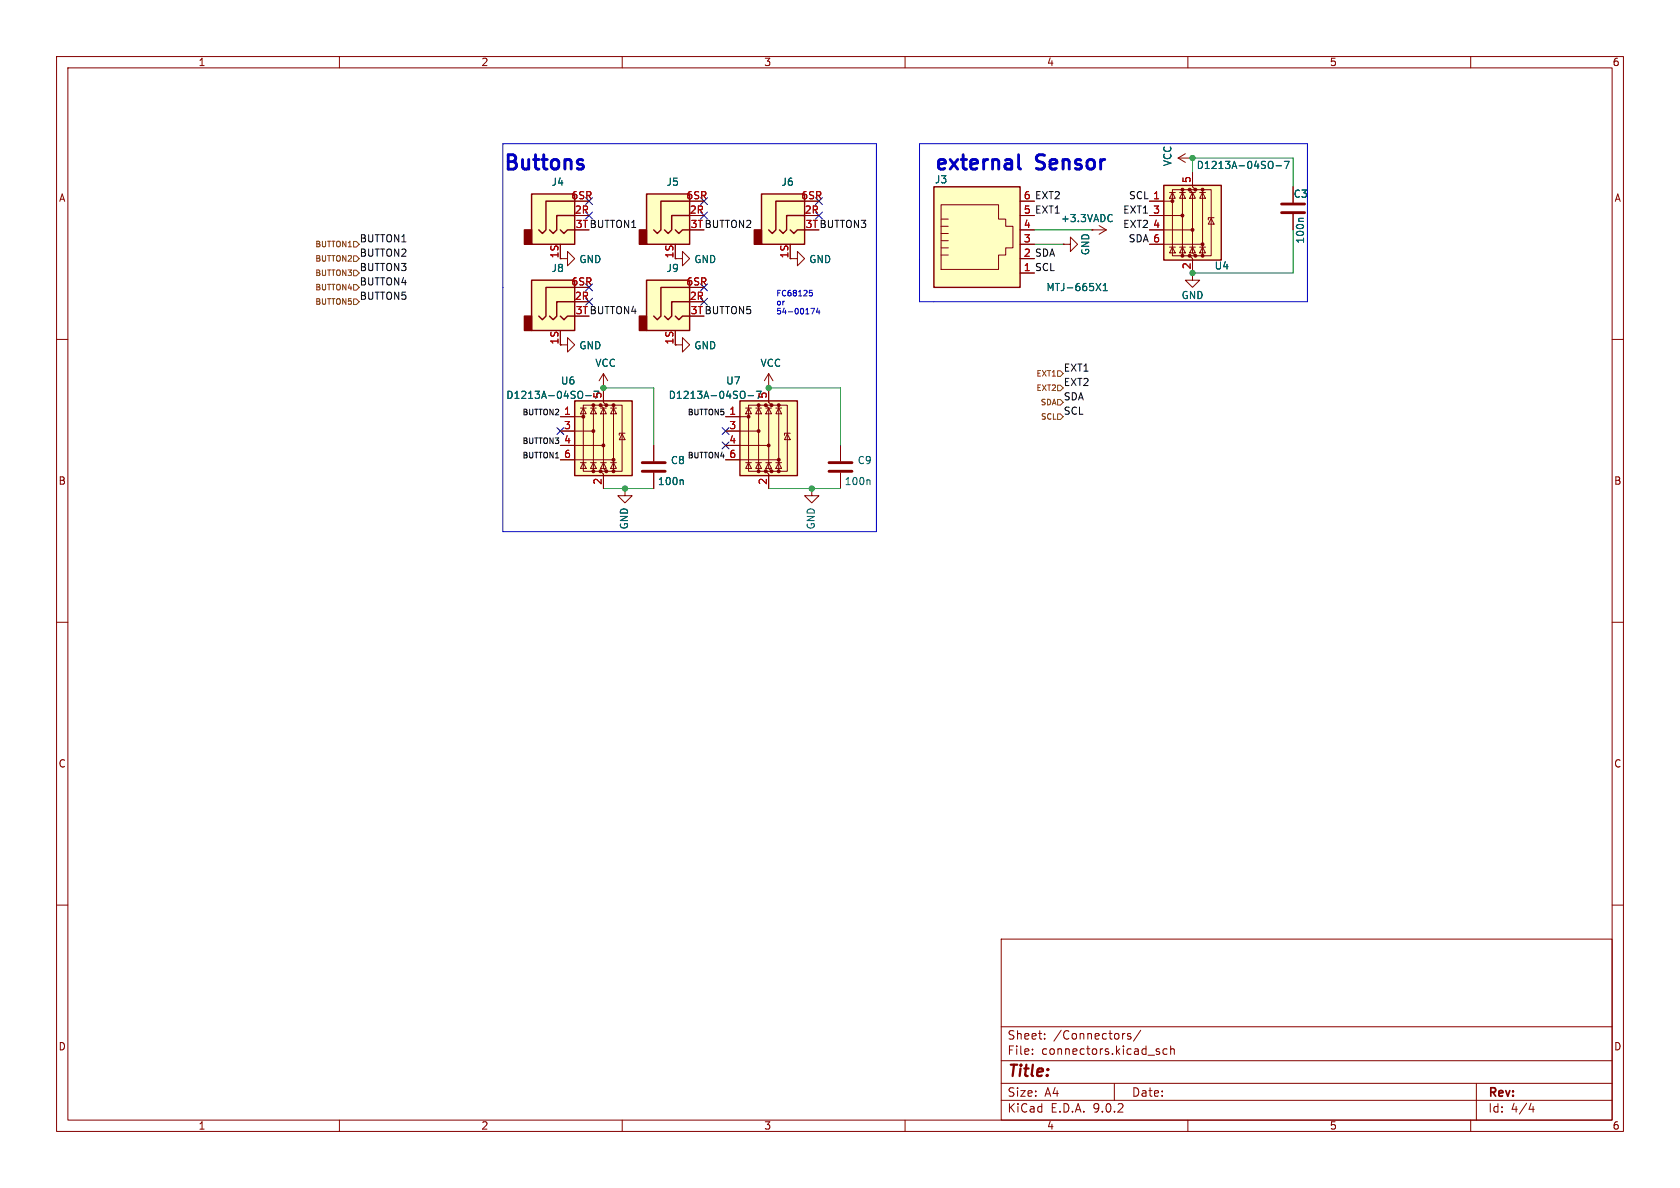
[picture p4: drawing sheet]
<svg xmlns="http://www.w3.org/2000/svg" width="297mm" height="210mm" viewBox="0 0 297 210" stroke-linecap="round" stroke-linejoin="round" font-family="sans-serif">
<g fill="none" stroke="#840000" stroke-width=".18">
<path d="M10 10h277v190h-277zM12 12h273v186h-273zM60 10v2M110 10v2M160 10v2M210 10v2M260 10v2M119.4 45.7h1.2v1.3l1.3-1.3-1.3-1.2v1.2M10 60h2M285 60h2M10 110h2M285 110h2"/>
<path d="M10 160h2M177 166h108v32h-108zM285 160h2M60 198v2M110 198v2M160 198v2M177 194.5h108M177 191.5h108M177 187.5h108M177 181.5h108M182.5 186.3v.1M182.5 185.5v.1"/>
<path d="M184.7 183.6v.1M184.7 182.8v.1M197 191.5v3M198.7 182.7h.2M199.9 182.8l-.4-.1-.2 .2 .1 .2 .5 .2v.3h-.6M201.7 182.1l-1.3 2M204.6 185.9l.4 .1v.2l-.2 .2h-.3M204.6 185.4l.4 .1M206.3 185.5l-.4-.1-.3 .3v.4l.1 .2h.6M207 185.5l.2-.1 .3 .1 .1 .9M207 184.9v1.5M210 198v2"/>
<path d="M260 198v2M261 191.5v6.5M270.7 195l-.4 1.1h.9M271 195.6v1"/>
</g>
<path d="M114.3 49.5h7.6v8.9h-7.6z" fill="#ffffc2"/>
<path d="M113 55.9h1.3v2.5h-1.3z" fill="#840000" stroke="#840000" stroke-width=".25"/>
<path d="M114.3 49.5h7.6v8.9h-7.6zM119.4 55.9l.6 .6 .6-.6h1.3M121.9 53.3h-3.2v2.6l-.6 .6-.6-.6M121.9 50.8h-5.1v5.1l-.6 .6-.6-.6" fill="none" stroke="#840000" stroke-width=".25"/>
<path d="M114.3 34.3h7.6v8.9h-7.6z" fill="#ffffc2"/>
<path d="M113 40.6h1.3v2.6h-1.3z" fill="#840000" stroke="#840000" stroke-width=".25"/>
<path d="M114.3 34.3h7.6v8.9h-7.6zM121.9 38.1h-3.2v2.5l-.6 .7-.6-.7M121.9 35.6h-5.1v5l-.6 .7-.6-.7M119.4 40.6l.6 .7 .6-.7h1.3" fill="none" stroke="#840000" stroke-width=".25"/>
<path d="M101.6 70.9h10.2v13.2h-10.2z" fill="#ffffc2"/>
<g fill="#840000" stroke="#840000" stroke-width=".18">
<circle cx="103.1" cy="73.7" r=".25"/>
<circle cx="104.9" cy="71.6" r=".25"/>
<circle cx="104.9" cy="76.2" r=".25"/>
<circle cx="104.9" cy="83.3" r=".25"/>
<circle cx="106.2" cy="71.6" r=".25"/>
<circle cx="106.2" cy="83.3" r=".25"/>
<circle cx="106.7" cy="78.7" r=".25"/>
<circle cx="107.2" cy="71.6" r=".25"/>
<circle cx="107.2" cy="83.3" r=".25"/>
<circle cx="108.5" cy="71.6" r=".25"/>
<circle cx="108.5" cy="81.3" r=".25"/>
<circle cx="108.5" cy="83.3" r=".25"/>
</g>
<g fill="none" stroke="#840000" stroke-width=".18">
<path d="M99.1 73.7h4M99.1 76.2h5.8M99.1 78.7h7.6M102.6 72.1h1M103.1 72.1l.5 1.1h-1zM104.4 72.1h1M104.9 72.1l.5 1.1h-1zM104.9 71.6h-1.8v11.7h1.8M106.2 71.6h2.3v11.7h-1.3M106.2 71.6h-1.3v11.7h1.3l.5 .5v2.6M106.2 71.6l.5 .5v10.7l.5 .5M106.2 72.1h1"/>
<path d="M106.7 72.1l.5 1.1h-1zM106.7 68.6v2.5l.5 .5M107.9 72.1h1.1M108.5 71.6h1.5v11.7h-1.5M108.5 72.1l.5 1.1h-1.1zM110 76.7l.5 1h-1zM110.5 76.6h-1v.4M99.1 81.3h9.4M102.6 81.8h1M103.1 81.8l.5 1h-1zM104.4 81.8h1M104.9 81.8l.5 1h-1z"/>
<path d="M106.2 81.8h1M106.2 83.3h1M106.7 81.8l.5 1h-1zM107.9 81.8h1.1M108.5 81.8l.5 1h-1.1z"/>
</g>
<path d="M101.6 70.9h10.2v13.2h-10.2z" fill="none" stroke="#840000" stroke-width=".25"/>
<path d="M103.5 69.9h1" fill="none" stroke="#006464" stroke-width=".18"/>
<path d="M94 34.3h7.6v8.9h-7.6z" fill="#ffffc2"/>
<path d="M92.7 40.6h1.3v2.6h-1.3z" fill="#840000" stroke="#840000" stroke-width=".25"/>
<path d="M94 34.3h7.6v8.9h-7.6zM101.6 38.1h-3.2v2.5l-.6 .7-.6-.7M101.6 35.6h-5.1v5l-.6 .7-.7-.7M99.1 40.6l.6 .7 .6-.7h1.3" fill="none" stroke="#840000" stroke-width=".25"/>
<path d="M113.5 81.8h4.1M113.5 83.3h4.1M146.6 81.8h4M146.6 83.3h4" fill="none" stroke="#840000" stroke-width=".51"/>
<path d="M106.7 68.6h.1M106.7 66l-.8 1.3M106.7 66l.7 1.3M106.7 66v2.6M115.6 78.7v2.8M119.4 61h1.2v1.2l1.3-1.2-1.3-1.3v1.3M148.6 78.7v2.8M115.6 83.6v2.8M148.6 83.6v2.8" fill="none" stroke="#840000" stroke-width=".18"/>
<path d="M120.6 84.8l.2 .2v.7M153.6 84.8l.2 .2v.7" fill="none" stroke="#006464" stroke-width=".18"/>
<path d="M130.8 70.9h10.2v13.2h-10.2z" fill="#ffffc2"/>
<g fill="#840000" stroke="#840000" stroke-width=".18">
<circle cx="132.3" cy="73.7" r=".25"/>
<circle cx="134.1" cy="71.6" r=".25"/>
<circle cx="134.1" cy="76.2" r=".25"/>
<circle cx="134.1" cy="83.3" r=".25"/>
<circle cx="135.4" cy="71.6" r=".25"/>
<circle cx="135.4" cy="83.3" r=".25"/>
<circle cx="135.9" cy="78.7" r=".25"/>
<circle cx="136.4" cy="71.6" r=".25"/>
<circle cx="136.4" cy="83.3" r=".25"/>
<circle cx="137.7" cy="71.6" r=".25"/>
<circle cx="137.7" cy="81.3" r=".25"/>
<circle cx="137.7" cy="83.3" r=".25"/>
</g>
<g fill="none" stroke="#840000" stroke-width=".18">
<path d="M128.3 73.7h4M128.3 76.2h5.8M128.3 78.7h7.6M131.8 72.1h1M132.3 72.1l.5 1.1h-1zM133.6 72.1h1M134.1 72.1l.5 1.1h-1zM134.1 71.6h-1.8v11.7h1.8M135.4 71.6h2.3v11.7h-1.3M135.4 71.6h-1.3v11.7h1.3l.5 .5v2.6M135.4 71.6l.5 .5v10.7l.5 .5M135.4 72.1h1"/>
<path d="M135.9 72.1l.5 1.1h-1zM135.9 68.6h.1M135.9 66v5.1l.5 .5M135.9 66l-.8 1.3M135.9 66l.8 1.3M137.2 72.1h1M137.7 71.6h1.5v11.7h-1.5M137.7 72.1l.5 1.1h-1zM139.2 76.7l.5 1h-1zM139.7 76.6h-1v.4M128.3 81.3h9.4M131.8 81.8h1"/>
<path d="M132.3 81.8l.5 1h-1zM133.6 81.8h1M134.1 81.8l.5 1h-1zM135.4 81.8h1M135.4 83.3h1M135.9 81.8l.5 1h-1zM137.2 81.8h1M137.7 81.8l.5 1h-1z"/>
</g>
<path d="M130.8 70.9h10.2v13.2h-10.2z" fill="none" stroke="#840000" stroke-width=".25"/>
<path d="M132.3 69.9h.9M133.7 69.2h.8" fill="none" stroke="#006464" stroke-width=".18"/>
<path d="M134.6 34.3h7.6v8.9h-7.6z" fill="#ffffc2"/>
<path d="M133.3 40.6h1.3v2.6h-1.3z" fill="#840000" stroke="#840000" stroke-width=".25"/>
<path d="M134.6 34.3h7.6v8.9h-7.6zM142.2 38.1h-3.1v2.5l-.7 .7-.6-.7M142.2 35.6h-5v5l-.7 .7-.6-.7M139.7 40.6l.6 .7 .7-.7h1.2" fill="none" stroke="#840000" stroke-width=".25"/>
<path d="M99.1 45.7h1.2v1.3l1.3-1.3-1.3-1.2v1.2M139.7 45.7h1.3v1.3l1.2-1.3-1.2-1.2v1.2M110.5 86.4v1.2h-1.3l1.3 1.3 1.3-1.3h-1.3M110.5 86.4h.1M143.5 86.4v1.2h-1.3l1.3 1.3 1.3-1.3h-1.3M143.5 86.4h.1" fill="none" stroke="#840000" stroke-width=".18"/>
<path d="M94 49.5h7.6v8.9h-7.6z" fill="#ffffc2"/>
<path d="M92.7 55.9h1.3v2.5h-1.3z" fill="#840000" stroke="#840000" stroke-width=".25"/>
<path d="M94 49.5h7.6v8.9h-7.6zM99.1 55.9l.6 .6 .6-.6h1.3M101.6 53.3h-3.2v2.6l-.6 .6-.6-.6M101.6 50.8h-5.1v5.1l-.6 .6-.7-.6" fill="none" stroke="#840000" stroke-width=".25"/>
<path d="M194.3 39.9l1.3 .7M208.3 27.9l1.2 .8M208.3 27.9h2.5M209.5 27.2l-1.2 .7M210.8 27.9h.1M188 43.2h1.2v-1.3l1.3 1.3-1.3 1.3v-1.3M188 43.2h.1M193 40.6h.1M193 40.6h2.6M195.6 40.6l-1.3 .8M99.1 61h1.2v1.2l1.3-1.2-1.3-1.3v1.3" fill="none" stroke="#840000" stroke-width=".18"/>
<path d="M196.4 37.9l.2 .1M196.6 39.1l-.2 .1" fill="none" stroke="#006464" stroke-width=".18"/>
<path d="M165.1 33h15.2v17.8h-15.2z" fill="#ffffc2"/>
<path d="M166.4 36.2h10.1v2.5h1.3v1.3h1.3v3.8h-1.3v1.3h-1.3v2.5h-10.1zM166.4 38.7h1.2M180.3 35.6h2.6M180.3 38.1h2.6M166.4 40h1.2M166.4 41.3h1.2M166.4 42.5h1.2M166.4 43.8h1.2M166.4 45.1h1.2M180.3 40.6h2.6M180.3 43.2h2.6M180.3 48.3h2.6" fill="none" stroke="#840000" stroke-width=".18"/>
<path d="M165.1 33h15.2v17.8h-15.2z" fill="none" stroke="#840000" stroke-width=".25"/>
<path d="M193.8 50.1l.8 1.3M194.6 50.1l-.8 1.3M195 51.4h.8M195 50.5l.4-.4v1.3" fill="none" stroke="#006464" stroke-width=".18"/>
<path d="M205.7 32.8h10.2v13.2h-10.2z" fill="#ffffc2"/>
<g fill="#840000" stroke="#840000" stroke-width=".18">
<circle cx="207.3" cy="35.6" r=".25"/>
<circle cx="209" cy="33.5" r=".25"/>
<circle cx="209" cy="38.1" r=".25"/>
<circle cx="209" cy="45.2" r=".25"/>
<circle cx="210.3" cy="33.5" r=".25"/>
<circle cx="210.3" cy="45.2" r=".25"/>
<circle cx="210.8" cy="40.6" r=".25"/>
<circle cx="211.3" cy="33.5" r=".25"/>
<circle cx="211.3" cy="45.2" r=".25"/>
<circle cx="212.6" cy="33.5" r=".25"/>
<circle cx="212.6" cy="43.2" r=".25"/>
<circle cx="212.6" cy="45.2" r=".25"/>
</g>
<g fill="none" stroke="#840000" stroke-width=".18">
<path d="M180.3 35.6h2.6M180.3 38.1h2.6M203.2 35.6h4.1M203.2 38.1h5.8M206.8 34h1M207.3 34l.5 1.1h-1zM208.5 34h1M209 34l.5 1.1h-1zM209 33.5h-1.7v11.7h1.7M210.3 33.5h2.3v11.7h-1.3M210.3 33.5h-1.3v11.7h1.3l.5 .5v3.8h1.3l-1.3 1.3-1.3-1.3h1.3M210.3 33.5l.5 .5v10.7l.5 .5"/>
<path d="M210.3 34h1M210.8 34l.5 1.1h-1zM210.8 27.9h.1M210.8 30.5v2.5l.5 .5M212.1 34h1M212.6 33.5h1.5v11.7h-1.5M212.6 34l.5 1.1h-1zM214.1 38.6l.5 1h-1zM214.6 38.5h-1v.4M228.6 33v2.8M228.6 37.8v2.8M180.3 40.6h2.6"/>
<path d="M180.3 43.2h2.6M180.3 48.3h2.6M188 43.2h.1M193 40.6h.1M203.2 40.6h7.6M203.2 43.2h9.4M206.8 43.7h1M207.3 43.7l.5 1h-1zM208.5 43.7h1M209 43.7l.5 1h-1zM210.3 43.7h1M210.3 45.2h1"/>
<path d="M210.8 43.7l.5 1h-1zM212.1 43.7h1M212.6 43.7l.5 1h-1zM99.1 73.7h2.5M99.1 76.2h2.5M99.1 78.7h2.5M106.7 68.6h.1M106.7 68.6v2.5M115.6 78.7v2.8M128.3 73.7h2.5M128.3 76.2h2.5M128.3 78.7h2.5"/>
<path d="M135.9 68.6h.1M135.9 68.6v2.5M99.1 81.3h2.5M106.7 83.8v2.6M110.5 86.4h.1M115.6 83.6v2.8M128.3 81.3h2.5M135.9 83.8v2.6"/>
</g>
<path d="M205.7 32.8h10.2v13.2h-10.2z" fill="none" stroke="#840000" stroke-width=".25"/>
<g fill="none" stroke="#006464" stroke-width=".18">
<path d="M196.4 37.9l.2 .1M196.6 39.1l-.2 .1M225.6 29.3h1M227 28.5h.9l-.5 1.3M230.4 38.6h-.6l-.2 .2M193.8 50.1l.8 1.3M194.6 50.1l-.8 1.3M195 51.4h.8M195 50.5l.4-.4v1.3M103.5 69.9h1M132.3 69.9h.9M133.7 69.2h.8"/>
<path d="M120.6 84.8l.2 .2v.7"/>
</g>
<path d="M226.6 36.1h4M226.6 37.6h4" fill="none" stroke="#840000" stroke-width=".51"/>
<path d="M62.5 45.2h.5l.5 .5-.5 .5h-.5zM62.5 42.7h.5l.5 .5-.5 .5h-.5zM62.5 52.8h.5l.5 .5-.5 .5h-.5zM62.5 50.3h.5l.5 .5-.5 .5h-.5zM62.5 47.8h.5l.5 .5-.5 .5h-.5zM187 73.2h.5l.5 .5-.5 .5h-.5zM187 70.6h.5l.5 .5-.5 .5h-.5zM187 65.5h.5l.5 .5-.5 .5h-.5zM187 68.1h.5l.5 .5-.5 .5h-.5z" fill="none" stroke="#725600" stroke-width=".18"/>
<path d="M88.9 25.4h66v68.6h-66zM162.6 25.4h68.5v27.9h-68.5zM143.1 51.3h.5M143.2 51.7h.2l.2 .2-.1 .4h-.3M143.3 54.5h.7l-.4 1M144.6 54.5l-.3 .7h.6M144.8 54.8v.7" fill="none" stroke="#0000c2" stroke-width=".18"/>
<path d="M210.8 30.5v-2.6h17.8v5.1M182.9 40.6h10.1M182.9 43.2h5.1M228.6 40.6v7.7h-17.8M106.7 68.6h8.9v10.1M135.9 68.6h12.7v10.1M106.7 86.4h8.9M135.9 86.4h12.7" fill="none" stroke="#009600" stroke-width=".18"/>
<g fill="none" stroke="#000084" stroke-width=".18">
<path d="M103.5 35l1.2 1.2M103.5 37.5l1.2 1.2M104.7 35l-1.2 1.2M104.7 37.5l-1.2 1.2M123.9 37.5l1.2 1.2M123.9 35l1.2 1.2M125.1 37.5l-1.2 1.2M125.1 35l-1.2 1.2M144.2 37.5l1.2 1.2M144.2 35l1.2 1.2M145.4 37.5l-1.2 1.2M145.4 35l-1.2 1.2"/>
<path d="M103.5 50.2l1.2 1.2M103.5 52.7l1.2 1.2M104.7 50.2l-1.2 1.2M104.7 52.7l-1.2 1.2M123.9 52.7l1.2 1.2M123.9 50.2l1.2 1.2M125.1 52.7l-1.2 1.2M125.1 50.2l-1.2 1.2M98.5 75.6l1.2 1.2M99.7 75.6l-1.2 1.2M127.7 75.6l1.2 1.2M127.7 78.1l1.2 1.2"/>
<path d="M128.9 75.6l-1.2 1.2M128.9 78.1l-1.2 1.2"/>
</g>
<path d="M180.1 27.4v2.1l.3 .4" fill="none" stroke="#0000c2" stroke-width=".51"/>
<g fill="#009600" stroke="#009600" stroke-width=".18">
<circle cx="135.9" cy="68.6" r=".46"/>
<circle cx="110.5" cy="86.4" r=".46"/>
<circle cx="106.7" cy="68.6" r=".46"/>
<circle cx="143.5" cy="86.4" r=".46"/>
<circle cx="210.8" cy="27.9" r=".46"/>
<circle cx="210.8" cy="48.3" r=".46"/>
</g>
<g font-size="3.5" fill="#0000c2">
<text x="88.9" y="30.2">Buttons</text>
<text x="165.1" y="30.2">external</text>
<text x="183.4" y="30.2">Sensor</text>
</g>
<text font-size="2.8" fill="#840000" x="178" y="190.9">Title:</text>
<g font-size="2.1" fill="#840000">
<text x="178" y="184">Sheet:</text>
<text x="186.2" y="184">/Connectors/</text>
<text x="178" y="186.7">File:</text>
<text x="184.1" y="186.7">connectors.kicad_sch</text>
<text x="178" y="196.9">KiCad</text>
<text x="178" y="194.1">Size:</text>
<text x="184.7" y="194.1">A4</text>
<text x="185.7" y="196.9">E.D.A.</text>
<text x="193.3" y="196.9">9.0.2</text>
<text x="200" y="194.1">Date:</text>
<text x="263" y="194.3">Rev:</text>
<text x="263" y="196.9">Id:</text>
<text x="267.1" y="196.9">4/4</text>
</g>
<g font-size="1.8" fill="#840000">
<text x="35" y="11.9">1</text>
<text x="85" y="11.9">2</text>
<text x="135" y="11.9">3</text>
<text x="185" y="11.9">4</text>
<text x="235" y="11.9">5</text>
<text x="285" y="11.9">6</text>
<text x="10.3" y="35.9">A</text>
<text x="285.3" y="35.9">A</text>
<text x="98.8" y="45.8" transform="rotate(-90 98.8 45.8)">1S</text>
<text x="119.1" y="45.8" transform="rotate(-90 119.1 45.8)">1S</text>
<text x="139.4" y="45.8" transform="rotate(-90 139.4 45.8)">1S</text>
<text x="180.9" y="45.5">2 SDA</text>
<text x="210.6" y="47.7" transform="rotate(-90 210.6 47.7)">2</text>
<text x="10.3" y="85.9">B</text>
<text x="285.3" y="85.9">B</text>
<text x="10.3" y="135.9">C</text>
<text x="285.3" y="135.9">C</text>
<text x="10.3" y="185.9">D</text>
<text x="285.3" y="185.9">D</text>
<text x="35" y="199.9">1</text>
<text x="85" y="199.9">2</text>
<text x="135" y="199.9">3</text>
<text x="185" y="199.9">4</text>
<text x="235" y="199.9">5</text>
<text x="285" y="199.9">6</text>
</g>
<g font-size="1.8" fill="#006464">
<text x="207.3" y="29.5" transform="rotate(-90 207.3 29.5)">VCC</text>
<text x="97.4" y="33">J4</text>
<text x="117.7" y="33">J5</text>
<text x="138.1" y="33">J6</text>
<text x="165.2" y="32.6">J3</text>
<text x="211.5" y="30.1">D1213A-04SO-7</text>
<text x="228.6" y="35.2">C3</text>
<text x="187.5" y="39.5">+3.3VADC</text>
<text x="102.3" y="46.7">GND</text>
<text x="122.6" y="46.7">GND</text>
<text x="143" y="46.7">GND</text>
<text x="192.8" y="45.2" transform="rotate(-90 192.8 45.2)">GND</text>
<text x="214.6" y="47.9">U4</text>
<text x="230.7" y="43.2" transform="rotate(-90 230.7 43.2)">100n</text>
<text x="97.4" y="48.3">J8</text>
<text x="117.7" y="48.3">J9</text>
<text x="184.9" y="51.7">MTJ-665X1</text>
<text x="208.8" y="53.1">GND</text>
<text x="102.3" y="62">GND</text>
<text x="105.1" y="65">VCC</text>
<text x="122.6" y="62">GND</text>
<text x="134.4" y="65">VCC</text>
<text x="89.4" y="70.7">D1213A-04SO-7</text>
<text x="99.1" y="68.2">U6</text>
<text x="118.1" y="70.7">D1213A-04SO-7</text>
<text x="128.3" y="68.2">U7</text>
<text x="118.5" y="82.2">C8</text>
<text x="151.5" y="82.2">C9</text>
<text x="116.2" y="86">100n</text>
<text x="149.2" y="86">100n</text>
<text x="111.2" y="93.7" transform="rotate(-90 111.2 93.7)">GND</text>
<text x="144.2" y="93.7" transform="rotate(-90 144.2 93.7)">GND</text>
</g>
<g font-size="1.8" fill="#a90000">
<text x="100.9" y="35.3">6SR</text>
<text x="121.2" y="35.3">6SR</text>
<text x="141.6" y="35.3">6SR</text>
<text x="180.9" y="35.3">6</text>
<text x="203.8" y="35.3">1</text>
<text x="210.6" y="32.5" transform="rotate(-90 210.6 32.5)">5</text>
<text x="101.5" y="37.8">2R</text>
<text x="101.7" y="40.4">3T</text>
<text x="121.8" y="37.8">2R</text>
<text x="122" y="40.4">3T</text>
<text x="142.2" y="37.8">2R</text>
<text x="142.3" y="40.4">3T</text>
<text x="180.9" y="40.4">4</text>
<text x="180.9" y="37.8">5</text>
<text x="203.8" y="37.8">3</text>
<text x="203.8" y="40.4">4</text>
<text x="180.9" y="42.9">3</text>
<text x="180.9" y="45.5">2</text>
<text x="203.8" y="42.9">6</text>
<text x="100.9" y="50.5">6SR</text>
<text x="101.5" y="53.1">2R</text>
<text x="121.2" y="50.5">6SR</text>
<text x="121.8" y="53.1">2R</text>
<text x="180.9" y="48">1</text>
<text x="101.7" y="55.6">3T</text>
<text x="122" y="55.6">3T</text>
<text x="98.8" y="61" transform="rotate(-90 98.8 61)">1S</text>
<text x="119.1" y="61" transform="rotate(-90 119.1 61)">1S</text>
<text x="106.4" y="70.6" transform="rotate(-90 106.4 70.6)">5</text>
<text x="135.6" y="70.6" transform="rotate(-90 135.6 70.6)">5</text>
<text x="99.6" y="73.4">1</text>
<text x="99.6" y="75.9">3</text>
<text x="128.8" y="73.4">1</text>
<text x="128.8" y="75.9">3</text>
<text x="99.6" y="78.5">4</text>
<text x="99.6" y="81">6</text>
<text x="128.8" y="78.5">4</text>
<text x="128.8" y="81">6</text>
<text x="106.4" y="85.8" transform="rotate(-90 106.4 85.8)">2</text>
<text x="135.6" y="85.8" transform="rotate(-90 135.6 85.8)">2</text>
</g>
<g font-size="1.8" fill="#0f0f0f">
<text x="180.9" y="35.3">6 EXT2</text>
<text x="199.5" y="35.3">SCL 1</text>
<text x="101.7" y="40.4">3T BUTTON1</text>
<text x="122" y="40.4">3T BUTTON2</text>
<text x="142.3" y="40.4">3T BUTTON3</text>
<text x="180.9" y="37.8">5 EXT1</text>
<text x="198.5" y="37.8">EXT1</text>
<text x="198.5" y="40.4">EXT2</text>
<text x="63.5" y="42.9">BUTTON1</text>
<text x="63.5" y="45.5">BUTTON2</text>
<text x="63.5" y="48">BUTTON3</text>
<text x="199.4" y="42.9">SDA 6</text>
<text x="63.5" y="50.5">BUTTON4</text>
<text x="63.5" y="53.1">BUTTON5</text>
<text x="180.9" y="48">1 SCL</text>
<text x="101.7" y="55.6">3T BUTTON4</text>
<text x="122" y="55.6">3T BUTTON5</text>
<text x="188" y="65.8">EXT1</text>
<text x="188" y="68.3">EXT2</text>
<text x="188" y="70.9">SDA</text>
<text x="188" y="73.4">SCL</text>
</g>
<g font-size="1.4" fill="#725600">
<text x="55.6" y="46.4">BUTTON2</text>
<text x="55.6" y="43.9">BUTTON1</text>
<text x="55.6" y="51.5">BUTTON4</text>
<text x="55.6" y="49">BUTTON3</text>
<text x="55.6" y="54.1">BUTTON5</text>
<text x="183.1" y="66.8">EXT1</text>
<text x="183.1" y="69.3">EXT2</text>
<text x="183.8" y="71.8">SDA</text>
<text x="183.9" y="74.4">SCL</text>
</g>
<g font-size="1.4" fill="#0000c2">
<text x="137.2" y="52.4">FC68125</text>
<text x="137.2" y="54">or</text>
<text x="137.2" y="55.6">54-00174</text>
</g>
<g font-size="1.4" fill="#0f0f0f">
<text x="92.2" y="73.5">BUTTON2</text>
<text x="121.5" y="73.5">BUTTON5</text>
<text x="92.2" y="78.5">BUTTON3</text>
<text x="92.2" y="81.1">BUTTON1</text>
<text x="121.5" y="81.1">BUTTON4</text>
</g>
</svg>
